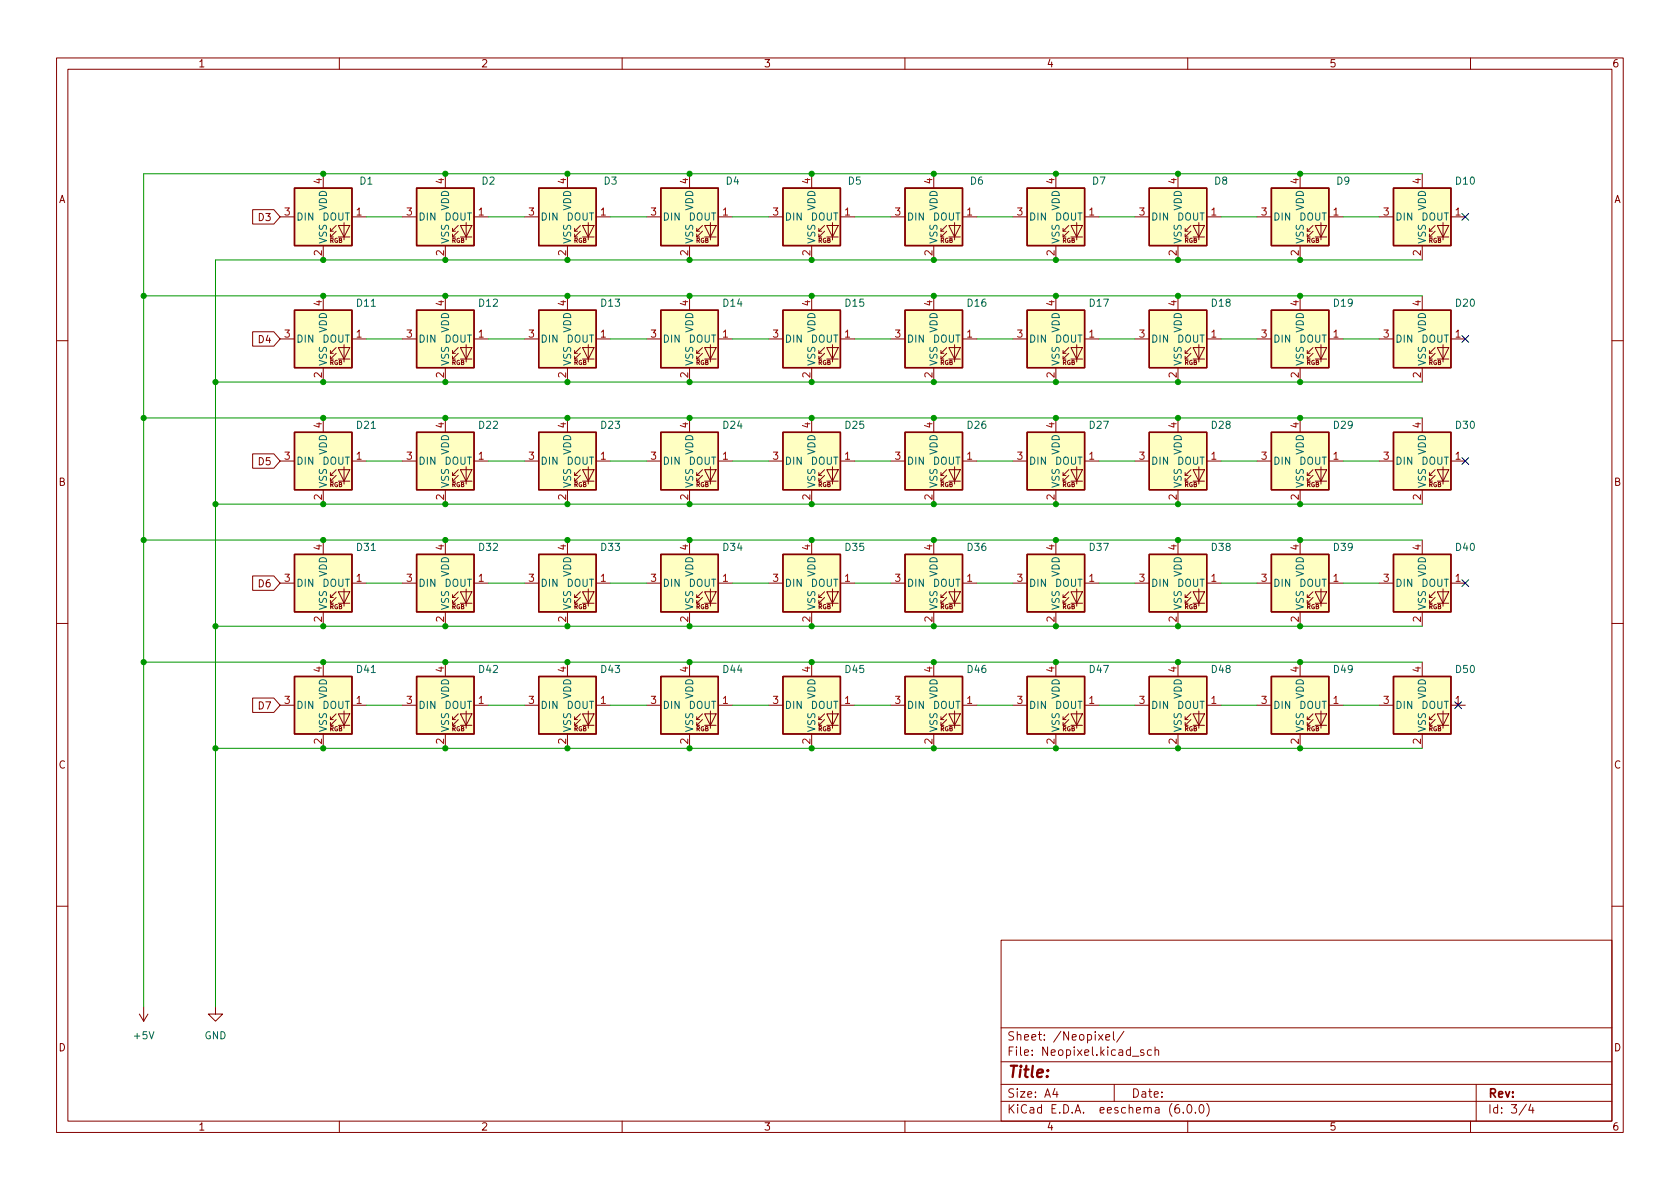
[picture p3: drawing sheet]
<svg xmlns="http://www.w3.org/2000/svg" width="297mm" height="210mm" viewBox="0 0 297 210" stroke-linecap="round" stroke-linejoin="round" font-family="sans-serif">
<g fill="none" stroke="#840000" stroke-width=".18">
<path d="M10 10.2h277v190.1h-277zM12 12.2h273v186.1h-273zM60 10.2v2M110 10.2v2M160 10.2v2M210 10.2v2M260 10.2v2M44.7 37.1h3.7l1.1 1.2-1.1 1.3h-3.7zM49.5 38.3h2.6M57.1 30.7v2.6M59.4 39.9l-1 1v-.5M59.8 39.9h2l-1 2z"/>
<path d="M60.8 39.4v3M62.2 38.3h2.6M71.1 38.3h2.6M78.7 30.7v2.6M81 39.9l-1 1v-.5M81.4 39.9h2l-1 2zM82.4 39.4v3M83.8 38.3h2.6M92.7 38.3h2.5M100.3 30.7v2.6M102.6 39.9l-1 1v-.5M103 39.9h2l-1 2z"/>
<path d="M104 39.4v3M105.4 38.3h2.5M114.3 38.3h2.5M121.9 30.7v2.6M124.2 39.9l-1 1v-.5M124.6 39.9h2l-1 2zM125.6 39.4v3M127 38.3h2.5M135.9 38.3h2.5M143.5 30.7v2.6M145.8 39.9l-1 1v-.5M146.2 39.9h2l-1 2z"/>
<path d="M147.2 39.4v3M148.6 38.3h2.5M157.5 38.3h2.5M165.1 30.7v2.6M167.4 39.9l-1 1v-.5M167.8 39.9h2l-1 2zM168.8 39.4v3M170.2 38.3h2.5M179.1 38.3h2.5M186.7 30.7v2.6M189 39.9l-1 1v-.5M189.4 39.9h2l-1 2z"/>
<path d="M190.4 39.4v3M191.8 38.3h2.5M200.7 38.3h2.5M208.3 30.7v2.6M210.6 39.9l-1.1 1v-.5M210.9 39.9h2.1l-1 2zM212 39.4v3M213.4 38.3h2.5M222.2 38.3h2.6M229.9 30.7v2.6M232.2 39.9l-1.1 1v-.5M232.5 39.9h2.1l-1 2z"/>
<path d="M233.6 39.4v3M234.9 38.3h2.6M243.8 38.3h2.6M251.5 30.7v2.6M253.7 39.9l-1 1v-.5M254.1 39.9h2.1l-1.1 2zM255.1 39.4v3M256.5 38.3h2.6M44.7 58.7h3.7l1.1 1.2-1.1 1.3h-3.7zM49.5 59.9h2.6M57.1 43.4v2.6M57.1 52.3v2.6"/>
<path d="M58.4 40.9h.5M59.4 40.9l-1 1v-.5M59.8 41.9h2M62.2 59.9h2.6M71.1 59.9h2.6M78.7 43.4v2.6M78.7 52.3v2.6M80 40.9h.5M81 40.9l-1 1v-.5M81.4 41.9h2M83.8 59.9h2.6M92.7 59.9h2.5"/>
<path d="M100.3 43.4v2.6M100.3 52.3v2.6M101.6 40.9h.5M102.6 40.9l-1 1v-.5M103 41.9h2M105.4 59.9h2.5M114.3 59.9h2.5M121.9 43.4v2.6M121.9 52.3v2.6M123.2 40.9h.5M124.2 40.9l-1 1v-.5M124.6 41.9h2"/>
<path d="M127 59.9h2.5M135.9 59.9h2.5M143.5 43.4v2.6M143.5 52.3v2.6M144.8 40.9h.5M145.8 40.9l-1 1v-.5M146.2 41.9h2M148.6 59.9h2.5M157.5 59.9h2.5M165.1 43.4v2.6M165.1 52.3v2.6M166.4 40.9h.5"/>
<path d="M167.4 40.9l-1 1v-.5M167.8 41.9h2M170.2 59.9h2.5M179.1 59.9h2.5M186.7 43.4v2.6M186.7 52.3v2.6M188 40.9h.5M189 40.9l-1 1v-.5M189.4 41.9h2M191.8 59.9h2.5M200.7 59.9h2.5M208.3 43.4v2.6"/>
<path d="M208.3 52.3v2.6M209.5 40.9h.6M210.6 40.9l-1.1 1v-.5M210.9 41.9h2.1M213.4 59.9h2.5M222.2 59.9h2.6M229.9 43.4v2.6M229.9 52.3v2.6M231.1 40.9h.5M232.2 40.9l-1.1 1v-.5M232.5 41.9h2.1M234.9 59.9h2.6"/>
<path d="M243.8 59.9h2.6M251.5 43.4v2.6M251.5 52.3v2.6M252.7 40.9h.5M253.7 40.9l-1 1v-.5M254.1 41.9h2.1M256.5 59.9h2.6M10 60.2h2M57.1 65v2.6M57.1 73.9v2.5M58.4 62.5h.5M59.4 62.5l-1 1v-.5"/>
<path d="M59.4 61.5l-1 1v-.5M59.8 61.5h2l-1 2zM59.8 63.5h2M60.8 61v3M78.7 65v2.6M78.7 73.9v2.5M80 62.5h.5M81 62.5l-1 1v-.5M81 61.5l-1 1v-.5M81.4 61.5h2l-1 2zM81.4 63.5h2M82.4 61v3"/>
<path d="M100.3 65v2.6M100.3 73.9v2.5M101.6 62.5h.5M102.6 62.5l-1 1v-.5M102.6 61.5l-1 1v-.5M103 61.5h2l-1 2zM103 63.5h2M104 61v3M121.9 65v2.6M121.9 73.9v2.5M123.2 62.5h.5M124.2 62.5l-1 1v-.5"/>
<path d="M124.2 61.5l-1 1v-.5M124.6 61.5h2l-1 2zM124.6 63.5h2M125.6 61v3M143.5 65v2.6M143.5 73.9v2.5M144.8 62.5h.5M145.8 62.5l-1 1v-.5M145.8 61.5l-1 1v-.5M146.2 61.5h2l-1 2zM146.2 63.5h2M147.2 61v3"/>
<path d="M165.1 65v2.6M165.1 73.9v2.5M166.4 62.5h.5M167.4 62.5l-1 1v-.5M167.4 61.5l-1 1v-.5M167.8 61.5h2l-1 2zM167.8 63.5h2M168.8 61v3M186.7 65v2.6M186.7 73.9v2.5M188 62.5h.5M189 62.5l-1 1v-.5"/>
<path d="M189 61.5l-1 1v-.5M189.4 61.5h2l-1 2zM189.4 63.5h2M190.4 61v3M208.3 65v2.6M208.3 73.9v2.5M209.5 62.5h.6M210.6 62.5l-1.1 1v-.5M210.6 61.5l-1.1 1v-.5M210.9 61.5h2.1l-1 2zM210.9 63.5h2.1M212 61v3"/>
<path d="M229.9 65v2.6M229.9 73.9v2.5M231.1 62.5h.5M232.2 62.5l-1.1 1v-.5M232.2 61.5l-1.1 1v-.5M232.5 61.5h2.1l-1 2zM232.5 63.5h2.1M233.6 61v3M251.5 65v2.6M251.5 73.9v2.5M252.7 62.5h.5M253.7 62.5l-1 1v-.5"/>
<path d="M253.7 61.5l-1 1v-.5M254.1 61.5h2.1l-1.1 2zM254.1 63.5h2.1M255.1 61v3M285 60.2h2M44.7 80.3h3.7l1.1 1.2-1.1 1.3h-3.7zM49.5 81.5h2.6M57.1 86.6v2.5M57.1 95.5v2.5M58.4 84.1h.5M59.4 84.1l-1 1v-.5M59.4 83.1l-1 1v-.5"/>
<path d="M59.8 83.1h2l-1 2zM59.8 85.1h2M60.8 82.5v3.1M62.2 81.5h2.6M71.1 81.5h2.6M78.7 86.6v2.5M78.7 95.5v2.5M80 84.1h.5M81 84.1l-1 1v-.5M81 83.1l-1 1v-.5M81.4 83.1h2l-1 2zM81.4 85.1h2"/>
<path d="M82.4 82.5v3.1M83.8 81.5h2.6M92.7 81.5h2.5M100.3 86.6v2.5M100.3 95.5v2.5M101.6 84.1h.5M102.6 84.1l-1 1v-.5M102.6 83.1l-1 1v-.5M103 83.1h2l-1 2zM103 85.1h2M104 82.5v3.1M105.4 81.5h2.5"/>
<path d="M114.3 81.5h2.5M121.9 86.6v2.5M121.9 95.5v2.5M123.2 84.1h.5M124.2 84.1l-1 1v-.5M124.2 83.1l-1 1v-.5M124.6 83.1h2l-1 2zM124.6 85.1h2M125.6 82.5v3.1M127 81.5h2.5M135.9 81.5h2.5M143.5 86.6v2.5"/>
<path d="M143.5 95.5v2.5M144.8 84.1h.5M145.8 84.1l-1 1v-.5M145.8 83.1l-1 1v-.5M146.2 83.1h2l-1 2zM146.2 85.1h2M147.2 82.5v3.1M148.6 81.5h2.5M157.5 81.5h2.5M165.1 86.6v2.5M165.1 95.5v2.5M166.4 84.1h.5"/>
<path d="M167.4 84.1l-1 1v-.5M167.4 83.1l-1 1v-.5M167.8 83.1h2l-1 2zM167.8 85.1h2M168.8 82.5v3.1M170.2 81.5h2.5M179.1 81.5h2.5M186.7 86.6v2.5M186.7 95.5v2.5M188 84.1h.5M189 84.1l-1 1v-.5M189 83.1l-1 1v-.5"/>
<path d="M189.4 83.1h2l-1 2zM189.4 85.1h2M190.4 82.5v3.1M191.8 81.5h2.5M200.7 81.5h2.5M208.3 86.6v2.5M208.3 95.5v2.5M209.5 84.1h.6M210.6 84.1l-1.1 1v-.5M210.6 83.1l-1.1 1v-.5M210.9 83.1h2.1l-1 2zM210.9 85.1h2.1"/>
<path d="M212 82.5v3.1M213.4 81.5h2.5M222.2 81.5h2.6M229.9 86.6v2.5M229.9 95.5v2.5M231.1 84.1h.5M232.2 84.1l-1.1 1v-.5M232.2 83.1l-1.1 1v-.5M232.5 83.1h2.1l-1 2zM232.5 85.1h2.1M233.6 82.5v3.1M234.9 81.5h2.6"/>
<path d="M243.8 81.5h2.6M251.5 86.6v2.5M251.5 95.5v2.5M252.7 84.1h.5M253.7 84.1l-1 1v-.5M253.7 83.1l-1 1v-.5M254.1 83.1h2.1l-1.1 2zM254.1 85.1h2.1M255.1 82.5v3.1M256.5 81.5h2.6M10 110.2h2M44.7 101.8h3.7l1.1 1.3-1.1 1.3h-3.7z"/>
<path d="M49.5 103.1h2.6M57.1 108.2v2.5M57.1 117.1v2.5M58.4 105.7h.5M59.4 105.7l-1 1v-.5M59.4 104.6l-1 1.1v-.5M59.8 104.6h2l-1 2.1zM59.8 106.7h2M60.8 104.1v3.1M62.2 103.1h2.6M71.1 103.1h2.6M78.7 108.2v2.5"/>
<path d="M78.7 117.1v2.5M80 105.7h.5M81 105.7l-1 1v-.5M81 104.6l-1 1.1v-.5M81.4 104.6h2l-1 2.1zM81.4 106.7h2M82.4 104.1v3.1M83.8 103.1h2.6M92.7 103.1h2.5M100.3 108.2v2.5M100.3 117.1v2.5M101.6 105.7h.5"/>
<path d="M102.6 105.7l-1 1v-.5M102.6 104.6l-1 1.1v-.5M103 104.6h2l-1 2.1zM103 106.7h2M104 104.1v3.1M105.4 103.1h2.5M114.3 103.1h2.5M121.9 108.2v2.5M121.9 117.1v2.5M123.2 105.7h.5M124.2 105.7l-1 1v-.5M124.2 104.6l-1 1.1v-.5"/>
<path d="M124.6 104.6h2l-1 2.1zM124.6 106.7h2M125.6 104.1v3.1M127 103.1h2.5M135.9 103.1h2.5M143.5 108.2v2.5M143.5 117.1v2.5M144.8 105.7h.5M145.8 105.7l-1 1v-.5M145.8 104.6l-1 1.1v-.5M146.2 104.6h2l-1 2.1zM146.2 106.7h2"/>
<path d="M147.2 104.1v3.1M148.6 103.1h2.5M157.5 103.1h2.5M165.1 108.2v2.5M165.1 117.1v2.5M166.4 105.7h.5M167.4 105.7l-1 1v-.5M167.4 104.6l-1 1.1v-.5M167.8 104.6h2l-1 2.1zM167.8 106.7h2M168.8 104.1v3.1M170.2 103.1h2.5"/>
<path d="M179.1 103.1h2.5M186.7 108.2v2.5M186.7 117.1v2.5M188 105.7h.5M189 105.7l-1 1v-.5M189 104.6l-1 1.1v-.5M189.4 104.6h2l-1 2.1zM189.4 106.7h2M190.4 104.1v3.1M191.8 103.1h2.5M200.7 103.1h2.5M208.3 108.2v2.5"/>
<path d="M208.3 117.1v2.5M209.5 105.7h.6M210.6 105.7l-1.1 1v-.5M210.6 104.6l-1.1 1.1v-.5M210.9 104.6h2.1l-1 2.1zM210.9 106.7h2.1M212 104.1v3.1M213.4 103.1h2.5M222.2 103.1h2.6M229.9 108.2v2.5M229.9 117.1v2.5M231.1 105.7h.5"/>
<path d="M232.2 105.7l-1.1 1v-.5M232.2 104.6l-1.1 1.1v-.5M232.5 104.6h2.1l-1 2.1zM232.5 106.7h2.1M233.6 104.1v3.1M234.9 103.1h2.6M243.8 103.1h2.6M251.5 108.2v2.5M251.5 117.1v2.5M252.7 105.7h.5M253.7 105.7l-1 1v-.5M253.7 104.6l-1 1.1v-.5"/>
<path d="M254.1 104.6h2.1l-1.1 2.1zM254.1 106.7h2.1M255.1 104.1v3.1M256.5 103.1h2.6M285 110.2h2M44.7 123.4h3.7l1.1 1.3-1.1 1.3h-3.7zM49.5 124.7h2.6M57.1 129.8v2.5M58.4 127.2h.5M59.4 127.2l-1 1.1v-.5M59.4 126.2l-1 1v-.5M59.8 126.2h2l-1 2.1z"/>
<path d="M59.8 128.3h2M60.8 125.7v3.1M62.2 124.7h2.6M71.1 124.7h2.6M78.7 129.8v2.5M80 127.2h.5M81 127.2l-1 1.1v-.5M81 126.2l-1 1v-.5M81.4 126.2h2l-1 2.1zM81.4 128.3h2M82.4 125.7v3.1M83.8 124.7h2.6"/>
<path d="M92.7 124.7h2.5M100.3 129.8v2.5M101.6 127.2h.5M102.6 127.2l-1 1.1v-.5M102.6 126.2l-1 1v-.5M103 126.2h2l-1 2.1zM103 128.3h2M104 125.7v3.1M105.4 124.7h2.5M114.3 124.7h2.5M121.9 129.8v2.5M123.2 127.2h.5"/>
<path d="M124.2 127.2l-1 1.1v-.5M124.2 126.2l-1 1v-.5M124.6 126.2h2l-1 2.1zM124.6 128.3h2M125.6 125.7v3.1M127 124.7h2.5M135.9 124.7h2.5M143.5 129.8v2.5M144.8 127.2h.5M145.8 127.2l-1 1.1v-.5M145.8 126.2l-1 1v-.5M146.2 126.2h2l-1 2.1z"/>
<path d="M146.2 128.3h2M147.2 125.7v3.1M148.6 124.7h2.5M157.5 124.7h2.5M165.1 129.8v2.5M166.4 127.2h.5M167.4 127.2l-1 1.1v-.5M167.4 126.2l-1 1v-.5M167.8 126.2h2l-1 2.1zM167.8 128.3h2M168.8 125.7v3.1M170.2 124.7h2.5"/>
<path d="M179.1 124.7h2.5M186.7 129.8v2.5M188 127.2h.5M189 127.2l-1 1.1v-.5M189 126.2l-1 1v-.5M189.4 126.2h2l-1 2.1zM189.4 128.3h2M190.4 125.7v3.1M191.8 124.7h2.5M200.7 124.7h2.5M208.3 129.8v2.5M209.5 127.2h.6"/>
<path d="M210.6 127.2l-1.1 1.1v-.5M210.6 126.2l-1.1 1v-.5M210.9 126.2h2.1l-1 2.1zM210.9 128.3h2.1M212 125.7v3.1M213.4 124.7h2.5M222.2 124.7h2.6M229.9 129.8v2.5M231.1 127.2h.5M232.2 127.2l-1.1 1.1v-.5M232.2 126.2l-1.1 1v-.5M232.5 126.2h2.1l-1 2.1z"/>
<path d="M232.5 128.3h2.1M233.6 125.7v3.1M234.9 124.7h2.6M243.8 124.7h2.6M251.5 129.8v2.5M252.7 127.2h.5M253.7 127.2l-1 1.1v-.5M253.7 126.2l-1 1v-.5M254.1 126.2h2.1l-1.1 2.1zM254.1 128.3h2.1M255.1 125.7v3.1M256.5 124.7h2.6"/>
<path d="M10 160.2h2M24.6 179.3l.8 1.3M25.4 178v2.6M26.2 179.3l-.8 1.3M38.1 178v1.3h1.3l-1.3 1.3-1.3-1.3h1.3M177 166.3h108v32h-108zM285 160.2h2M60 198.3v2M110 198.3v2M160 198.3v2M177 194.8h108M177 191.8h108"/>
<path d="M177 187.8h108M177 181.8h108M186.5 192.5l-.4 1h1M186.9 193v1M194.2 182.9l.8 1M195 182.9l-.8 1M195.5 183.4l.7-.1-.1-.3-.4-.1-.2 .2 .1 .8h.5M196.9 182.4v1.3l.2 .2M197 191.8v3M198.7 182.4l-1.3 1.9M200.2 186.8h1.2M202.2 185.7l-.3-.1-.3 .2 .1 .3 .5 .1v.4h-.6"/>
<path d="M203.6 185.7l-.5-.1-.2 .3v.4l.1 .3h.6M204.2 185.8l.2-.2 .4 .1 .1 .9M204.2 185.1v1.5M208.4 195.3a.59 .59 0 0 0-.7 .7v.5l.2 .3h.4l.2-.1 .1-.5-.2-.2-.4-.1-.3 .3M209.2 196.7v.1M210 198.3v2M210.1 195.4l.1-.1a.81 .81 0 0 1 .6 .7 .81 .81 0 0 1-.3 .8h-.1a.81 .81 0 0 1-.6-.6 .81 .81 0 0 1 .3-.8zM211.4 196.7v.1M212.1 195.5l.3-.2a.81 .81 0 0 1 .5 .7 .81 .81 0 0 1-.3 .8h-.1a.81 .81 0 0 1-.4-1.3zM213.4 195.1a1.72 1.72 0 0 1 0 2.3M260 198.3v2M261 191.8v6.5"/>
<path d="M269.9 195.3l-1.3 1.9M270.6 195.3l-.3 1h.9M271 195.8v1"/>
</g>
<g fill="#ffffc2" stroke="#ffffc2" stroke-width=".18">
<path d="M116.8 54.9h10.2v10.1h-10.2z"/>
<path d="M95.2 54.9h10.2v10.1h-10.2z"/>
<path d="M138.4 33.3h10.2v10.1h-10.2z"/>
<path d="M116.8 119.6h10.2v10.2h-10.2z"/>
<path d="M73.7 33.3h10.1v10.1h-10.1z"/>
<path d="M138.4 54.9h10.2v10.1h-10.2z"/>
<path d="M116.8 98h10.2v10.2h-10.2z"/>
<path d="M73.7 119.6h10.1v10.2h-10.1z"/>
<path d="M95.2 119.6h10.2v10.2h-10.2z"/>
<path d="M116.8 33.3h10.2v10.1h-10.2z"/>
<path d="M95.2 33.3h10.2v10.1h-10.2z"/>
<path d="M52.1 119.6h10.1v10.2h-10.1z"/>
<path d="M52.1 98h10.1v10.2h-10.1z"/>
<path d="M138.4 98h10.2v10.2h-10.2z"/>
<path d="M52.1 54.9h10.1v10.1h-10.1z"/>
<path d="M73.7 54.9h10.1v10.1h-10.1z"/>
<path d="M95.2 98h10.2v10.2h-10.2z"/>
<path d="M95.2 76.4h10.2v10.2h-10.2z"/>
<path d="M138.4 119.6h10.2v10.2h-10.2z"/>
<path d="M246.4 54.9h10.1v10.1h-10.1z"/>
<path d="M224.8 76.4h10.1v10.2h-10.1z"/>
<path d="M224.8 54.9h10.1v10.1h-10.1z"/>
<path d="M138.4 76.4h10.2v10.2h-10.2z"/>
<path d="M116.8 76.4h10.2v10.2h-10.2z"/>
<path d="M224.8 33.3h10.1v10.1h-10.1z"/>
<path d="M52.1 33.3h10.1v10.1h-10.1z"/>
<path d="M246.4 33.3h10.1v10.1h-10.1z"/>
<path d="M73.7 76.4h10.1v10.2h-10.1z"/>
<path d="M73.7 98h10.1v10.2h-10.1z"/>
<path d="M52.1 76.4h10.1v10.2h-10.1z"/>
<path d="M203.2 33.3h10.2v10.1h-10.2z"/>
<path d="M203.2 76.4h10.2v10.2h-10.2z"/>
<path d="M203.2 54.9h10.2v10.1h-10.2z"/>
<path d="M203.2 119.6h10.2v10.2h-10.2z"/>
<path d="M160 98h10.2v10.2h-10.2z"/>
<path d="M181.6 98h10.2v10.2h-10.2z"/>
<path d="M160 119.6h10.2v10.2h-10.2z"/>
<path d="M181.6 119.6h10.2v10.2h-10.2z"/>
<path d="M160 76.4h10.2v10.2h-10.2z"/>
<path d="M203.2 98h10.2v10.2h-10.2z"/>
<path d="M224.8 98h10.1v10.2h-10.1z"/>
<path d="M246.4 119.6h10.1v10.2h-10.1z"/>
<path d="M246.4 98h10.1v10.2h-10.1z"/>
<path d="M224.8 119.6h10.1v10.2h-10.1z"/>
<path d="M160 33.3h10.2v10.1h-10.2z"/>
<path d="M160 54.9h10.2v10.1h-10.2z"/>
<path d="M181.6 54.9h10.2v10.1h-10.2z"/>
<path d="M181.6 76.4h10.2v10.2h-10.2z"/>
<path d="M181.6 33.3h10.2v10.1h-10.2z"/>
<path d="M246.4 76.4h10.1v10.2h-10.1z"/>
</g>
<g fill="none" stroke="#840000" stroke-width=".25">
<path d="M52.1 33.3h10.1v10.1h-10.1zM73.7 33.3h10.1v10.1h-10.1zM95.2 33.3h10.2v10.1h-10.2zM116.8 33.3h10.2v10.1h-10.2zM138.4 33.3h10.2v10.1h-10.2zM160 33.3h10.2v10.1h-10.2zM181.6 33.3h10.2v10.1h-10.2zM203.2 33.3h10.2v10.1h-10.2zM224.8 33.3h10.1v10.1h-10.1zM246.4 33.3h10.1v10.1h-10.1zM52.1 54.9h10.1v10.1h-10.1zM73.7 54.9h10.1v10.1h-10.1z"/>
<path d="M95.2 54.9h10.2v10.1h-10.2zM116.8 54.9h10.2v10.1h-10.2zM138.4 54.9h10.2v10.1h-10.2zM160 54.9h10.2v10.1h-10.2zM181.6 54.9h10.2v10.1h-10.2zM203.2 54.9h10.2v10.1h-10.2zM224.8 54.9h10.1v10.1h-10.1zM246.4 54.9h10.1v10.1h-10.1zM52.1 76.4h10.1v10.2h-10.1zM73.7 76.4h10.1v10.2h-10.1zM95.2 76.4h10.2v10.2h-10.2zM116.8 76.4h10.2v10.2h-10.2z"/>
<path d="M138.4 76.4h10.2v10.2h-10.2zM160 76.4h10.2v10.2h-10.2zM181.6 76.4h10.2v10.2h-10.2zM203.2 76.4h10.2v10.2h-10.2zM224.8 76.4h10.1v10.2h-10.1zM246.4 76.4h10.1v10.2h-10.1zM52.1 98h10.1v10.2h-10.1zM73.7 98h10.1v10.2h-10.1zM95.2 98h10.2v10.2h-10.2zM116.8 98h10.2v10.2h-10.2zM138.4 98h10.2v10.2h-10.2zM160 98h10.2v10.2h-10.2z"/>
<path d="M181.6 98h10.2v10.2h-10.2zM203.2 98h10.2v10.2h-10.2zM224.8 98h10.1v10.2h-10.1zM246.4 98h10.1v10.2h-10.1zM52.1 119.6h10.1v10.2h-10.1zM73.7 119.6h10.1v10.2h-10.1zM95.2 119.6h10.2v10.2h-10.2zM116.8 119.6h10.2v10.2h-10.2zM138.4 119.6h10.2v10.2h-10.2zM160 119.6h10.2v10.2h-10.2zM181.6 119.6h10.2v10.2h-10.2zM203.2 119.6h10.2v10.2h-10.2z"/>
<path d="M224.8 119.6h10.1v10.2h-10.1zM246.4 119.6h10.1v10.2h-10.1z"/>
</g>
<g fill="none" stroke="#009600" stroke-width=".18">
<path d="M64.8 38.3h6.3M86.4 38.3h6.3M107.9 38.3h6.4M129.5 38.3h6.4M151.1 38.3h6.4M172.7 38.3h6.4M194.3 38.3h6.4M215.9 38.3h6.3M237.5 38.3h6.3M251.5 30.7h-226.1v147.3M25.4 52.3h226.1M64.8 59.9h6.3"/>
<path d="M86.4 59.9h6.3M107.9 59.9h6.4M129.5 59.9h6.4M151.1 59.9h6.4M172.7 59.9h6.4M194.3 59.9h6.4M215.9 59.9h6.3M237.5 59.9h6.3M251.5 46h-213.4v132M25.4 73.9h226.1M38.1 67.6h213.4M25.4 95.5h226.1"/>
<path d="M38.1 89.1h213.4M64.8 81.5h6.3M86.4 81.5h6.3M107.9 81.5h6.4M129.5 81.5h6.4M151.1 81.5h6.4M172.7 81.5h6.4M194.3 81.5h6.4M215.9 81.5h6.3M237.5 81.5h6.3M25.4 117.1h226.1M38.1 110.7h213.4"/>
<path d="M64.8 103.1h6.3M86.4 103.1h6.3M107.9 103.1h6.4M129.5 103.1h6.4M151.1 103.1h6.4M172.7 103.1h6.4M194.3 103.1h6.4M215.9 103.1h6.3M237.5 103.1h6.3M38.1 132.3h213.4M64.8 124.7h6.3M86.4 124.7h6.3"/>
<path d="M107.9 124.7h6.4M129.5 124.7h6.4M151.1 124.7h6.4M172.7 124.7h6.4M194.3 124.7h6.4M215.9 124.7h6.3M237.5 124.7h6.3"/>
</g>
<path d="M258.5 37.7l1.2 1.3M259.7 37.7l-1.2 1.3M258.5 59.3l1.2 1.2M259.7 59.3l-1.2 1.2M258.5 80.9l1.2 1.2M259.7 80.9l-1.2 1.2M258.5 102.5l1.2 1.2M259.7 102.5l-1.2 1.2M257.2 124.1l1.2 1.2M258.4 124.1l-1.2 1.2" fill="none" stroke="#000084" stroke-width=".18"/>
<g fill="#009600" stroke="#009600" stroke-width=".18">
<circle cx="100.3" cy="46" r=".46"/>
<circle cx="100.3" cy="30.7" r=".46"/>
<circle cx="100.3" cy="52.3" r=".46"/>
<circle cx="25.4" cy="52.3" r=".46"/>
<circle cx="78.7" cy="73.9" r=".46"/>
<circle cx="100.3" cy="73.9" r=".46"/>
<circle cx="100.3" cy="67.6" r=".46"/>
<circle cx="78.7" cy="67.6" r=".46"/>
<circle cx="78.7" cy="52.3" r=".46"/>
<circle cx="25.4" cy="73.9" r=".46"/>
<circle cx="38.1" cy="67.6" r=".46"/>
<circle cx="57.1" cy="30.7" r=".46"/>
<circle cx="57.1" cy="46" r=".46"/>
<circle cx="57.1" cy="52.3" r=".46"/>
<circle cx="78.7" cy="46" r=".46"/>
<circle cx="78.7" cy="30.7" r=".46"/>
<circle cx="143.5" cy="30.7" r=".46"/>
<circle cx="121.9" cy="30.7" r=".46"/>
<circle cx="121.9" cy="46" r=".46"/>
<circle cx="121.9" cy="73.9" r=".46"/>
<circle cx="121.9" cy="67.6" r=".46"/>
<circle cx="121.9" cy="52.3" r=".46"/>
<circle cx="100.3" cy="132.3" r=".46"/>
<circle cx="121.9" cy="110.7" r=".46"/>
<circle cx="143.5" cy="132.3" r=".46"/>
<circle cx="143.5" cy="110.7" r=".46"/>
<circle cx="78.7" cy="132.3" r=".46"/>
<circle cx="57.1" cy="132.3" r=".46"/>
<circle cx="57.1" cy="117.1" r=".46"/>
<circle cx="57.1" cy="95.5" r=".46"/>
<circle cx="38.1" cy="89.1" r=".46"/>
<circle cx="25.4" cy="95.5" r=".46"/>
<circle cx="57.1" cy="89.1" r=".46"/>
<circle cx="38.1" cy="110.7" r=".46"/>
<circle cx="121.9" cy="89.1" r=".46"/>
<circle cx="100.3" cy="89.1" r=".46"/>
<circle cx="100.3" cy="95.5" r=".46"/>
<circle cx="25.4" cy="117.1" r=".46"/>
<circle cx="78.7" cy="117.1" r=".46"/>
<circle cx="100.3" cy="117.1" r=".46"/>
<circle cx="100.3" cy="110.7" r=".46"/>
<circle cx="38.1" cy="132.3" r=".46"/>
<circle cx="165.1" cy="89.1" r=".46"/>
<circle cx="165.1" cy="95.5" r=".46"/>
<circle cx="121.9" cy="95.5" r=".46"/>
<circle cx="165.1" cy="110.7" r=".46"/>
<circle cx="165.1" cy="117.1" r=".46"/>
<circle cx="143.5" cy="117.1" r=".46"/>
<circle cx="121.9" cy="117.1" r=".46"/>
<circle cx="121.9" cy="132.3" r=".46"/>
<circle cx="78.7" cy="110.7" r=".46"/>
<circle cx="57.1" cy="110.7" r=".46"/>
<circle cx="78.7" cy="95.5" r=".46"/>
<circle cx="57.1" cy="73.9" r=".46"/>
<circle cx="57.1" cy="67.6" r=".46"/>
<circle cx="78.7" cy="89.1" r=".46"/>
<circle cx="186.7" cy="52.3" r=".46"/>
<circle cx="186.7" cy="46" r=".46"/>
<circle cx="186.7" cy="30.7" r=".46"/>
<circle cx="229.9" cy="95.5" r=".46"/>
<circle cx="229.9" cy="73.9" r=".46"/>
<circle cx="229.9" cy="46" r=".46"/>
<circle cx="208.3" cy="52.3" r=".46"/>
<circle cx="208.3" cy="89.1" r=".46"/>
<circle cx="208.3" cy="95.5" r=".46"/>
<circle cx="186.7" cy="73.9" r=".46"/>
<circle cx="208.3" cy="67.6" r=".46"/>
<circle cx="208.3" cy="73.9" r=".46"/>
<circle cx="186.7" cy="67.6" r=".46"/>
<circle cx="229.9" cy="132.3" r=".46"/>
<circle cx="208.3" cy="132.3" r=".46"/>
<circle cx="186.7" cy="110.7" r=".46"/>
<circle cx="186.7" cy="89.1" r=".46"/>
<circle cx="186.7" cy="95.5" r=".46"/>
<circle cx="186.7" cy="132.3" r=".46"/>
<circle cx="165.1" cy="132.3" r=".46"/>
<circle cx="186.7" cy="117.1" r=".46"/>
<circle cx="229.9" cy="110.7" r=".46"/>
<circle cx="229.9" cy="117.1" r=".46"/>
<circle cx="208.3" cy="110.7" r=".46"/>
<circle cx="208.3" cy="117.1" r=".46"/>
<circle cx="143.5" cy="73.9" r=".46"/>
<circle cx="143.5" cy="89.1" r=".46"/>
<circle cx="143.5" cy="67.6" r=".46"/>
<circle cx="143.5" cy="95.5" r=".46"/>
<circle cx="165.1" cy="30.7" r=".46"/>
<circle cx="143.5" cy="46" r=".46"/>
<circle cx="143.5" cy="52.3" r=".46"/>
<circle cx="165.1" cy="52.3" r=".46"/>
<circle cx="165.1" cy="67.6" r=".46"/>
<circle cx="165.1" cy="73.9" r=".46"/>
<circle cx="165.1" cy="46" r=".46"/>
<circle cx="229.9" cy="89.1" r=".46"/>
<circle cx="229.9" cy="67.6" r=".46"/>
<circle cx="229.9" cy="52.3" r=".46"/>
<circle cx="208.3" cy="46" r=".46"/>
<circle cx="208.3" cy="30.7" r=".46"/>
<circle cx="229.9" cy="30.7" r=".46"/>
</g>
<text font-size="2.8" fill="#840000" x="178" y="190.6">Title:</text>
<g font-size="2.1" fill="#840000">
<text x="178" y="184">Sheet: /Neopixel/</text>
<text x="178" y="186.7">File: Neopixel.kicad_sch</text>
<text x="178" y="196.9">KiCad E.D.A. eeschema (6.0.0)</text>
<text x="178" y="194.1">Size: A4</text>
<text x="200" y="194.1">Date:</text>
<text x="263" y="194.1">Rev:</text>
<text x="263" y="196.9">Id: 3/4</text>
</g>
<g font-size="1.8" fill="#840000">
<text x="35" y="11.9">1</text>
<text x="85" y="11.9">2</text>
<text x="135" y="11.9">3</text>
<text x="185" y="11.9">4</text>
<text x="235" y="11.9">5</text>
<text x="285" y="11.9">6</text>
<text x="10.3" y="35.9">A</text>
<text x="285.3" y="35.9">A</text>
<text x="45.8" y="39.1">D3</text>
<text x="45.8" y="60.7">D4</text>
<text x="45.8" y="82.3">D5</text>
<text x="10.3" y="85.9">B</text>
<text x="285.3" y="85.9">B</text>
<text x="45.8" y="103.8">D6</text>
<text x="45.8" y="125.4">D7</text>
<text x="10.3" y="135.9">C</text>
<text x="285.3" y="135.9">C</text>
<text x="10.3" y="185.9">D</text>
<text x="285.3" y="185.9">D</text>
<text x="35" y="199.9">1</text>
<text x="85" y="199.9">2</text>
<text x="135" y="199.9">3</text>
<text x="185" y="199.9">4</text>
<text x="235" y="199.9">5</text>
<text x="285" y="199.9">6</text>
</g>
<g font-size="1.8" fill="#a90000">
<text x="56.9" y="32.5" transform="rotate(-90 56.9 32.5)">4</text>
<text x="78.5" y="32.5" transform="rotate(-90 78.5 32.5)">4</text>
<text x="100.1" y="32.5" transform="rotate(-90 100.1 32.5)">4</text>
<text x="121.7" y="32.5" transform="rotate(-90 121.7 32.5)">4</text>
<text x="143.3" y="32.5" transform="rotate(-90 143.3 32.5)">4</text>
<text x="164.8" y="32.5" transform="rotate(-90 164.8 32.5)">4</text>
<text x="186.4" y="32.5" transform="rotate(-90 186.4 32.5)">4</text>
<text x="208" y="32.5" transform="rotate(-90 208 32.5)">4</text>
<text x="229.6" y="32.5" transform="rotate(-90 229.6 32.5)">4</text>
<text x="251.2" y="32.5" transform="rotate(-90 251.2 32.5)">4</text>
<text x="50.3" y="38.1">3</text>
<text x="63" y="38.1">1</text>
<text x="71.9" y="38.1">3</text>
<text x="84.6" y="38.1">1</text>
<text x="93.5" y="38.1">3</text>
<text x="106.2" y="38.1">1</text>
<text x="115.1" y="38.1">3</text>
<text x="127.8" y="38.1">1</text>
<text x="136.7" y="38.1">3</text>
<text x="149.4" y="38.1">1</text>
<text x="158.3" y="38.1">3</text>
<text x="171" y="38.1">1</text>
<text x="179.8" y="38.1">3</text>
<text x="192.5" y="38.1">1</text>
<text x="201.4" y="38.1">3</text>
<text x="214.1" y="38.1">1</text>
<text x="223" y="38.1">3</text>
<text x="235.7" y="38.1">1</text>
<text x="244.6" y="38.1">3</text>
<text x="257.3" y="38.1">1</text>
<text x="56.9" y="45.2" transform="rotate(-90 56.9 45.2)">2</text>
<text x="78.5" y="45.2" transform="rotate(-90 78.5 45.2)">2</text>
<text x="100.1" y="45.2" transform="rotate(-90 100.1 45.2)">2</text>
<text x="121.7" y="45.2" transform="rotate(-90 121.7 45.2)">2</text>
<text x="143.3" y="45.2" transform="rotate(-90 143.3 45.2)">2</text>
<text x="164.8" y="45.2" transform="rotate(-90 164.8 45.2)">2</text>
<text x="186.4" y="45.2" transform="rotate(-90 186.4 45.2)">2</text>
<text x="208" y="45.2" transform="rotate(-90 208 45.2)">2</text>
<text x="229.6" y="45.2" transform="rotate(-90 229.6 45.2)">2</text>
<text x="251.2" y="45.2" transform="rotate(-90 251.2 45.2)">2</text>
<text x="50.3" y="59.7">3</text>
<text x="56.9" y="54.1" transform="rotate(-90 56.9 54.1)">4</text>
<text x="63" y="59.7">1</text>
<text x="71.9" y="59.7">3</text>
<text x="78.5" y="54.1" transform="rotate(-90 78.5 54.1)">4</text>
<text x="84.6" y="59.7">1</text>
<text x="93.5" y="59.7">3</text>
<text x="100.1" y="54.1" transform="rotate(-90 100.1 54.1)">4</text>
<text x="106.2" y="59.7">1</text>
<text x="115.1" y="59.7">3</text>
<text x="121.7" y="54.1" transform="rotate(-90 121.7 54.1)">4</text>
<text x="127.8" y="59.7">1</text>
<text x="136.7" y="59.7">3</text>
<text x="143.3" y="54.1" transform="rotate(-90 143.3 54.1)">4</text>
<text x="149.4" y="59.7">1</text>
<text x="158.3" y="59.7">3</text>
<text x="164.8" y="54.1" transform="rotate(-90 164.8 54.1)">4</text>
<text x="171" y="59.7">1</text>
<text x="179.8" y="59.7">3</text>
<text x="186.4" y="54.1" transform="rotate(-90 186.4 54.1)">4</text>
<text x="192.5" y="59.7">1</text>
<text x="201.4" y="59.7">3</text>
<text x="208" y="54.1" transform="rotate(-90 208 54.1)">4</text>
<text x="214.1" y="59.7">1</text>
<text x="223" y="59.7">3</text>
<text x="229.6" y="54.1" transform="rotate(-90 229.6 54.1)">4</text>
<text x="235.7" y="59.7">1</text>
<text x="244.6" y="59.7">3</text>
<text x="251.2" y="54.1" transform="rotate(-90 251.2 54.1)">4</text>
<text x="257.3" y="59.7">1</text>
<text x="56.9" y="66.8" transform="rotate(-90 56.9 66.8)">2</text>
<text x="78.5" y="66.8" transform="rotate(-90 78.5 66.8)">2</text>
<text x="100.1" y="66.8" transform="rotate(-90 100.1 66.8)">2</text>
<text x="121.7" y="66.8" transform="rotate(-90 121.7 66.8)">2</text>
<text x="143.3" y="66.8" transform="rotate(-90 143.3 66.8)">2</text>
<text x="164.8" y="66.8" transform="rotate(-90 164.8 66.8)">2</text>
<text x="186.4" y="66.8" transform="rotate(-90 186.4 66.8)">2</text>
<text x="208" y="66.8" transform="rotate(-90 208 66.8)">2</text>
<text x="229.6" y="66.8" transform="rotate(-90 229.6 66.8)">2</text>
<text x="251.2" y="66.8" transform="rotate(-90 251.2 66.8)">2</text>
<text x="56.9" y="75.7" transform="rotate(-90 56.9 75.7)">4</text>
<text x="78.5" y="75.7" transform="rotate(-90 78.5 75.7)">4</text>
<text x="100.1" y="75.7" transform="rotate(-90 100.1 75.7)">4</text>
<text x="121.7" y="75.7" transform="rotate(-90 121.7 75.7)">4</text>
<text x="143.3" y="75.7" transform="rotate(-90 143.3 75.7)">4</text>
<text x="164.8" y="75.7" transform="rotate(-90 164.8 75.7)">4</text>
<text x="186.4" y="75.7" transform="rotate(-90 186.4 75.7)">4</text>
<text x="208" y="75.7" transform="rotate(-90 208 75.7)">4</text>
<text x="229.6" y="75.7" transform="rotate(-90 229.6 75.7)">4</text>
<text x="251.2" y="75.7" transform="rotate(-90 251.2 75.7)">4</text>
<text x="50.3" y="81.3">3</text>
<text x="63" y="81.3">1</text>
<text x="71.9" y="81.3">3</text>
<text x="84.6" y="81.3">1</text>
<text x="93.5" y="81.3">3</text>
<text x="106.2" y="81.3">1</text>
<text x="115.1" y="81.3">3</text>
<text x="127.8" y="81.3">1</text>
<text x="136.7" y="81.3">3</text>
<text x="149.4" y="81.3">1</text>
<text x="158.3" y="81.3">3</text>
<text x="171" y="81.3">1</text>
<text x="179.8" y="81.3">3</text>
<text x="192.5" y="81.3">1</text>
<text x="201.4" y="81.3">3</text>
<text x="214.1" y="81.3">1</text>
<text x="223" y="81.3">3</text>
<text x="235.7" y="81.3">1</text>
<text x="244.6" y="81.3">3</text>
<text x="257.3" y="81.3">1</text>
<text x="56.9" y="88.4" transform="rotate(-90 56.9 88.4)">2</text>
<text x="78.5" y="88.4" transform="rotate(-90 78.5 88.4)">2</text>
<text x="100.1" y="88.4" transform="rotate(-90 100.1 88.4)">2</text>
<text x="121.7" y="88.4" transform="rotate(-90 121.7 88.4)">2</text>
<text x="143.3" y="88.4" transform="rotate(-90 143.3 88.4)">2</text>
<text x="164.8" y="88.4" transform="rotate(-90 164.8 88.4)">2</text>
<text x="186.4" y="88.4" transform="rotate(-90 186.4 88.4)">2</text>
<text x="208" y="88.4" transform="rotate(-90 208 88.4)">2</text>
<text x="229.6" y="88.4" transform="rotate(-90 229.6 88.4)">2</text>
<text x="251.2" y="88.4" transform="rotate(-90 251.2 88.4)">2</text>
<text x="56.9" y="97.3" transform="rotate(-90 56.9 97.3)">4</text>
<text x="78.5" y="97.3" transform="rotate(-90 78.5 97.3)">4</text>
<text x="100.1" y="97.3" transform="rotate(-90 100.1 97.3)">4</text>
<text x="121.7" y="97.3" transform="rotate(-90 121.7 97.3)">4</text>
<text x="143.3" y="97.3" transform="rotate(-90 143.3 97.3)">4</text>
<text x="164.8" y="97.3" transform="rotate(-90 164.8 97.3)">4</text>
<text x="186.4" y="97.3" transform="rotate(-90 186.4 97.3)">4</text>
<text x="208" y="97.3" transform="rotate(-90 208 97.3)">4</text>
<text x="229.6" y="97.3" transform="rotate(-90 229.6 97.3)">4</text>
<text x="251.2" y="97.3" transform="rotate(-90 251.2 97.3)">4</text>
<text x="50.3" y="102.9">3</text>
<text x="63" y="102.9">1</text>
<text x="71.9" y="102.9">3</text>
<text x="84.6" y="102.9">1</text>
<text x="93.5" y="102.9">3</text>
<text x="106.2" y="102.9">1</text>
<text x="115.1" y="102.9">3</text>
<text x="127.8" y="102.9">1</text>
<text x="136.7" y="102.9">3</text>
<text x="149.4" y="102.9">1</text>
<text x="158.3" y="102.9">3</text>
<text x="171" y="102.9">1</text>
<text x="179.8" y="102.9">3</text>
<text x="192.5" y="102.9">1</text>
<text x="201.4" y="102.9">3</text>
<text x="214.1" y="102.9">1</text>
<text x="223" y="102.9">3</text>
<text x="235.7" y="102.9">1</text>
<text x="244.6" y="102.9">3</text>
<text x="257.3" y="102.9">1</text>
<text x="56.9" y="110" transform="rotate(-90 56.9 110)">2</text>
<text x="78.5" y="110" transform="rotate(-90 78.5 110)">2</text>
<text x="100.1" y="110" transform="rotate(-90 100.1 110)">2</text>
<text x="121.7" y="110" transform="rotate(-90 121.7 110)">2</text>
<text x="143.3" y="110" transform="rotate(-90 143.3 110)">2</text>
<text x="164.8" y="110" transform="rotate(-90 164.8 110)">2</text>
<text x="186.4" y="110" transform="rotate(-90 186.4 110)">2</text>
<text x="208" y="110" transform="rotate(-90 208 110)">2</text>
<text x="229.6" y="110" transform="rotate(-90 229.6 110)">2</text>
<text x="251.2" y="110" transform="rotate(-90 251.2 110)">2</text>
<text x="56.9" y="118.9" transform="rotate(-90 56.9 118.9)">4</text>
<text x="78.5" y="118.9" transform="rotate(-90 78.5 118.9)">4</text>
<text x="100.1" y="118.9" transform="rotate(-90 100.1 118.9)">4</text>
<text x="121.7" y="118.9" transform="rotate(-90 121.7 118.9)">4</text>
<text x="143.3" y="118.9" transform="rotate(-90 143.3 118.9)">4</text>
<text x="164.8" y="118.9" transform="rotate(-90 164.8 118.9)">4</text>
<text x="186.4" y="118.9" transform="rotate(-90 186.4 118.9)">4</text>
<text x="208" y="118.9" transform="rotate(-90 208 118.9)">4</text>
<text x="229.6" y="118.9" transform="rotate(-90 229.6 118.9)">4</text>
<text x="251.2" y="118.9" transform="rotate(-90 251.2 118.9)">4</text>
<text x="50.3" y="124.5">3</text>
<text x="63" y="124.5">1</text>
<text x="71.9" y="124.5">3</text>
<text x="84.6" y="124.5">1</text>
<text x="93.5" y="124.5">3</text>
<text x="106.2" y="124.5">1</text>
<text x="115.1" y="124.5">3</text>
<text x="127.8" y="124.5">1</text>
<text x="136.7" y="124.5">3</text>
<text x="149.4" y="124.5">1</text>
<text x="158.3" y="124.5">3</text>
<text x="171" y="124.5">1</text>
<text x="179.8" y="124.5">3</text>
<text x="192.5" y="124.5">1</text>
<text x="201.4" y="124.5">3</text>
<text x="214.1" y="124.5">1</text>
<text x="223" y="124.5">3</text>
<text x="235.7" y="124.5">1</text>
<text x="244.6" y="124.5">3</text>
<text x="257.3" y="124.5">1</text>
<text x="56.9" y="131.6" transform="rotate(-90 56.9 131.6)">2</text>
<text x="78.5" y="131.6" transform="rotate(-90 78.5 131.6)">2</text>
<text x="100.1" y="131.6" transform="rotate(-90 100.1 131.6)">2</text>
<text x="121.7" y="131.6" transform="rotate(-90 121.7 131.6)">2</text>
<text x="143.3" y="131.6" transform="rotate(-90 143.3 131.6)">2</text>
<text x="164.8" y="131.6" transform="rotate(-90 164.8 131.6)">2</text>
<text x="186.4" y="131.6" transform="rotate(-90 186.4 131.6)">2</text>
<text x="208" y="131.6" transform="rotate(-90 208 131.6)">2</text>
<text x="229.6" y="131.6" transform="rotate(-90 229.6 131.6)">2</text>
<text x="251.2" y="131.6" transform="rotate(-90 251.2 131.6)">2</text>
</g>
<g font-size="1.8" fill="#006464">
<text x="63.6" y="32.6">D1</text>
<text x="85.2" y="32.6">D2</text>
<text x="106.8" y="32.6">D3</text>
<text x="128.4" y="32.6">D4</text>
<text x="150" y="32.6">D5</text>
<text x="171.6" y="32.6">D6</text>
<text x="193.2" y="32.6">D7</text>
<text x="214.8" y="32.6">D8</text>
<text x="236.4" y="32.6">D9</text>
<text x="257.5" y="32.6">D10</text>
<text x="52.3" y="39">DIN</text>
<text x="57" y="39">DOUT</text>
<text x="57.8" y="37.3" transform="rotate(-90 57.8 37.3)">VDD</text>
<text x="73.9" y="39">DIN</text>
<text x="78.6" y="39">DOUT</text>
<text x="79.4" y="37.3" transform="rotate(-90 79.4 37.3)">VDD</text>
<text x="95.5" y="39">DIN</text>
<text x="100.1" y="39">DOUT</text>
<text x="101" y="37.3" transform="rotate(-90 101 37.3)">VDD</text>
<text x="117.1" y="39">DIN</text>
<text x="121.7" y="39">DOUT</text>
<text x="122.6" y="37.3" transform="rotate(-90 122.6 37.3)">VDD</text>
<text x="138.7" y="39">DIN</text>
<text x="143.3" y="39">DOUT</text>
<text x="144.1" y="37.3" transform="rotate(-90 144.1 37.3)">VDD</text>
<text x="160.3" y="39">DIN</text>
<text x="164.9" y="39">DOUT</text>
<text x="165.7" y="37.3" transform="rotate(-90 165.7 37.3)">VDD</text>
<text x="181.9" y="39">DIN</text>
<text x="186.5" y="39">DOUT</text>
<text x="187.3" y="37.3" transform="rotate(-90 187.3 37.3)">VDD</text>
<text x="203.5" y="39">DIN</text>
<text x="208.1" y="39">DOUT</text>
<text x="208.9" y="37.3" transform="rotate(-90 208.9 37.3)">VDD</text>
<text x="225" y="39">DIN</text>
<text x="229.7" y="39">DOUT</text>
<text x="230.5" y="37.3" transform="rotate(-90 230.5 37.3)">VDD</text>
<text x="246.6" y="39">DIN</text>
<text x="251.3" y="39">DOUT</text>
<text x="252.1" y="37.3" transform="rotate(-90 252.1 37.3)">VDD</text>
<text x="57.8" y="43.2" transform="rotate(-90 57.8 43.2)">VSS</text>
<text x="79.4" y="43.2" transform="rotate(-90 79.4 43.2)">VSS</text>
<text x="101" y="43.2" transform="rotate(-90 101 43.2)">VSS</text>
<text x="122.6" y="43.2" transform="rotate(-90 122.6 43.2)">VSS</text>
<text x="144.1" y="43.2" transform="rotate(-90 144.1 43.2)">VSS</text>
<text x="165.7" y="43.2" transform="rotate(-90 165.7 43.2)">VSS</text>
<text x="187.3" y="43.2" transform="rotate(-90 187.3 43.2)">VSS</text>
<text x="208.9" y="43.2" transform="rotate(-90 208.9 43.2)">VSS</text>
<text x="230.5" y="43.2" transform="rotate(-90 230.5 43.2)">VSS</text>
<text x="252.1" y="43.2" transform="rotate(-90 252.1 43.2)">VSS</text>
<text x="57.8" y="58.8" transform="rotate(-90 57.8 58.8)">VDD</text>
<text x="63.1" y="54.2">D11</text>
<text x="79.4" y="58.8" transform="rotate(-90 79.4 58.8)">VDD</text>
<text x="84.7" y="54.2">D12</text>
<text x="101" y="58.8" transform="rotate(-90 101 58.8)">VDD</text>
<text x="106.3" y="54.2">D13</text>
<text x="122.6" y="58.8" transform="rotate(-90 122.6 58.8)">VDD</text>
<text x="127.9" y="54.2">D14</text>
<text x="144.1" y="58.8" transform="rotate(-90 144.1 58.8)">VDD</text>
<text x="149.5" y="54.2">D15</text>
<text x="165.7" y="58.8" transform="rotate(-90 165.7 58.8)">VDD</text>
<text x="171.1" y="54.2">D16</text>
<text x="187.3" y="58.8" transform="rotate(-90 187.3 58.8)">VDD</text>
<text x="192.7" y="54.2">D17</text>
<text x="208.9" y="58.8" transform="rotate(-90 208.9 58.8)">VDD</text>
<text x="214.3" y="54.2">D18</text>
<text x="230.5" y="58.8" transform="rotate(-90 230.5 58.8)">VDD</text>
<text x="235.9" y="54.2">D19</text>
<text x="252.1" y="58.8" transform="rotate(-90 252.1 58.8)">VDD</text>
<text x="257.5" y="54.2">D20</text>
<text x="52.3" y="60.6">DIN</text>
<text x="57" y="60.6">DOUT</text>
<text x="57.8" y="64.8" transform="rotate(-90 57.8 64.8)">VSS</text>
<text x="73.9" y="60.6">DIN</text>
<text x="78.6" y="60.6">DOUT</text>
<text x="79.4" y="64.8" transform="rotate(-90 79.4 64.8)">VSS</text>
<text x="95.5" y="60.6">DIN</text>
<text x="100.1" y="60.6">DOUT</text>
<text x="101" y="64.8" transform="rotate(-90 101 64.8)">VSS</text>
<text x="117.1" y="60.6">DIN</text>
<text x="121.7" y="60.6">DOUT</text>
<text x="122.6" y="64.8" transform="rotate(-90 122.6 64.8)">VSS</text>
<text x="138.7" y="60.6">DIN</text>
<text x="143.3" y="60.6">DOUT</text>
<text x="144.1" y="64.8" transform="rotate(-90 144.1 64.8)">VSS</text>
<text x="160.3" y="60.6">DIN</text>
<text x="164.9" y="60.6">DOUT</text>
<text x="165.7" y="64.8" transform="rotate(-90 165.7 64.8)">VSS</text>
<text x="181.9" y="60.6">DIN</text>
<text x="186.5" y="60.6">DOUT</text>
<text x="187.3" y="64.8" transform="rotate(-90 187.3 64.8)">VSS</text>
<text x="203.5" y="60.6">DIN</text>
<text x="208.1" y="60.6">DOUT</text>
<text x="208.9" y="64.8" transform="rotate(-90 208.9 64.8)">VSS</text>
<text x="225" y="60.6">DIN</text>
<text x="229.7" y="60.6">DOUT</text>
<text x="230.5" y="64.8" transform="rotate(-90 230.5 64.8)">VSS</text>
<text x="246.6" y="60.6">DIN</text>
<text x="251.3" y="60.6">DOUT</text>
<text x="252.1" y="64.8" transform="rotate(-90 252.1 64.8)">VSS</text>
<text x="63.1" y="75.8">D21</text>
<text x="84.7" y="75.8">D22</text>
<text x="106.3" y="75.8">D23</text>
<text x="127.9" y="75.8">D24</text>
<text x="149.5" y="75.8">D25</text>
<text x="171.1" y="75.8">D26</text>
<text x="192.7" y="75.8">D27</text>
<text x="214.3" y="75.8">D28</text>
<text x="235.9" y="75.8">D29</text>
<text x="257.5" y="75.8">D30</text>
<text x="52.3" y="82.2">DIN</text>
<text x="57" y="82.2">DOUT</text>
<text x="57.8" y="80.4" transform="rotate(-90 57.8 80.4)">VDD</text>
<text x="73.9" y="82.2">DIN</text>
<text x="78.6" y="82.2">DOUT</text>
<text x="79.4" y="80.4" transform="rotate(-90 79.4 80.4)">VDD</text>
<text x="95.5" y="82.2">DIN</text>
<text x="100.1" y="82.2">DOUT</text>
<text x="101" y="80.4" transform="rotate(-90 101 80.4)">VDD</text>
<text x="117.1" y="82.2">DIN</text>
<text x="121.7" y="82.2">DOUT</text>
<text x="122.6" y="80.4" transform="rotate(-90 122.6 80.4)">VDD</text>
<text x="138.7" y="82.2">DIN</text>
<text x="143.3" y="82.2">DOUT</text>
<text x="144.1" y="80.4" transform="rotate(-90 144.1 80.4)">VDD</text>
<text x="160.3" y="82.2">DIN</text>
<text x="164.9" y="82.2">DOUT</text>
<text x="165.7" y="80.4" transform="rotate(-90 165.7 80.4)">VDD</text>
<text x="181.9" y="82.2">DIN</text>
<text x="186.5" y="82.2">DOUT</text>
<text x="187.3" y="80.4" transform="rotate(-90 187.3 80.4)">VDD</text>
<text x="203.5" y="82.2">DIN</text>
<text x="208.1" y="82.2">DOUT</text>
<text x="208.9" y="80.4" transform="rotate(-90 208.9 80.4)">VDD</text>
<text x="225" y="82.2">DIN</text>
<text x="229.7" y="82.2">DOUT</text>
<text x="230.5" y="80.4" transform="rotate(-90 230.5 80.4)">VDD</text>
<text x="246.6" y="82.2">DIN</text>
<text x="251.3" y="82.2">DOUT</text>
<text x="252.1" y="80.4" transform="rotate(-90 252.1 80.4)">VDD</text>
<text x="57.8" y="86.4" transform="rotate(-90 57.8 86.4)">VSS</text>
<text x="79.4" y="86.4" transform="rotate(-90 79.4 86.4)">VSS</text>
<text x="101" y="86.4" transform="rotate(-90 101 86.4)">VSS</text>
<text x="122.6" y="86.4" transform="rotate(-90 122.6 86.4)">VSS</text>
<text x="144.1" y="86.4" transform="rotate(-90 144.1 86.4)">VSS</text>
<text x="165.7" y="86.4" transform="rotate(-90 165.7 86.4)">VSS</text>
<text x="187.3" y="86.4" transform="rotate(-90 187.3 86.4)">VSS</text>
<text x="208.9" y="86.4" transform="rotate(-90 208.9 86.4)">VSS</text>
<text x="230.5" y="86.4" transform="rotate(-90 230.5 86.4)">VSS</text>
<text x="252.1" y="86.4" transform="rotate(-90 252.1 86.4)">VSS</text>
<text x="63.1" y="97.4">D31</text>
<text x="84.7" y="97.4">D32</text>
<text x="106.3" y="97.4">D33</text>
<text x="127.9" y="97.4">D34</text>
<text x="149.5" y="97.4">D35</text>
<text x="171.1" y="97.4">D36</text>
<text x="192.7" y="97.4">D37</text>
<text x="214.3" y="97.4">D38</text>
<text x="235.9" y="97.4">D39</text>
<text x="257.5" y="97.4">D40</text>
<text x="52.3" y="103.8">DIN</text>
<text x="57" y="103.8">DOUT</text>
<text x="57.8" y="107.9" transform="rotate(-90 57.8 107.9)">VSS</text>
<text x="57.8" y="102" transform="rotate(-90 57.8 102)">VDD</text>
<text x="73.9" y="103.8">DIN</text>
<text x="78.6" y="103.8">DOUT</text>
<text x="79.4" y="107.9" transform="rotate(-90 79.4 107.9)">VSS</text>
<text x="79.4" y="102" transform="rotate(-90 79.4 102)">VDD</text>
<text x="95.5" y="103.8">DIN</text>
<text x="100.1" y="103.8">DOUT</text>
<text x="101" y="107.9" transform="rotate(-90 101 107.9)">VSS</text>
<text x="101" y="102" transform="rotate(-90 101 102)">VDD</text>
<text x="117.1" y="103.8">DIN</text>
<text x="121.7" y="103.8">DOUT</text>
<text x="122.6" y="107.9" transform="rotate(-90 122.6 107.9)">VSS</text>
<text x="122.6" y="102" transform="rotate(-90 122.6 102)">VDD</text>
<text x="138.7" y="103.8">DIN</text>
<text x="143.3" y="103.8">DOUT</text>
<text x="144.1" y="107.9" transform="rotate(-90 144.1 107.9)">VSS</text>
<text x="144.1" y="102" transform="rotate(-90 144.1 102)">VDD</text>
<text x="160.3" y="103.8">DIN</text>
<text x="164.9" y="103.8">DOUT</text>
<text x="165.7" y="107.9" transform="rotate(-90 165.7 107.9)">VSS</text>
<text x="165.7" y="102" transform="rotate(-90 165.7 102)">VDD</text>
<text x="181.9" y="103.8">DIN</text>
<text x="186.5" y="103.8">DOUT</text>
<text x="187.3" y="107.9" transform="rotate(-90 187.3 107.9)">VSS</text>
<text x="187.3" y="102" transform="rotate(-90 187.3 102)">VDD</text>
<text x="203.5" y="103.8">DIN</text>
<text x="208.1" y="103.8">DOUT</text>
<text x="208.9" y="107.9" transform="rotate(-90 208.9 107.9)">VSS</text>
<text x="208.9" y="102" transform="rotate(-90 208.9 102)">VDD</text>
<text x="225" y="103.8">DIN</text>
<text x="229.7" y="103.8">DOUT</text>
<text x="230.5" y="107.9" transform="rotate(-90 230.5 107.9)">VSS</text>
<text x="230.5" y="102" transform="rotate(-90 230.5 102)">VDD</text>
<text x="246.6" y="103.8">DIN</text>
<text x="251.3" y="103.8">DOUT</text>
<text x="252.1" y="107.9" transform="rotate(-90 252.1 107.9)">VSS</text>
<text x="252.1" y="102" transform="rotate(-90 252.1 102)">VDD</text>
<text x="63.1" y="119">D41</text>
<text x="84.7" y="119">D42</text>
<text x="106.3" y="119">D43</text>
<text x="127.9" y="119">D44</text>
<text x="149.5" y="119">D45</text>
<text x="171.1" y="119">D46</text>
<text x="192.7" y="119">D47</text>
<text x="214.3" y="119">D48</text>
<text x="235.9" y="119">D49</text>
<text x="257.5" y="119">D50</text>
<text x="52.3" y="125.3">DIN</text>
<text x="57" y="125.3">DOUT</text>
<text x="57.8" y="123.6" transform="rotate(-90 57.8 123.6)">VDD</text>
<text x="73.9" y="125.3">DIN</text>
<text x="78.6" y="125.3">DOUT</text>
<text x="79.4" y="123.6" transform="rotate(-90 79.4 123.6)">VDD</text>
<text x="95.5" y="125.3">DIN</text>
<text x="100.1" y="125.3">DOUT</text>
<text x="101" y="123.6" transform="rotate(-90 101 123.6)">VDD</text>
<text x="117.1" y="125.3">DIN</text>
<text x="121.7" y="125.3">DOUT</text>
<text x="122.6" y="123.6" transform="rotate(-90 122.6 123.6)">VDD</text>
<text x="138.7" y="125.3">DIN</text>
<text x="143.3" y="125.3">DOUT</text>
<text x="144.1" y="123.6" transform="rotate(-90 144.1 123.6)">VDD</text>
<text x="160.3" y="125.3">DIN</text>
<text x="164.9" y="125.3">DOUT</text>
<text x="165.7" y="123.6" transform="rotate(-90 165.7 123.6)">VDD</text>
<text x="181.9" y="125.3">DIN</text>
<text x="186.5" y="125.3">DOUT</text>
<text x="187.3" y="123.6" transform="rotate(-90 187.3 123.6)">VDD</text>
<text x="203.5" y="125.3">DIN</text>
<text x="208.1" y="125.3">DOUT</text>
<text x="208.9" y="123.6" transform="rotate(-90 208.9 123.6)">VDD</text>
<text x="225" y="125.3">DIN</text>
<text x="229.7" y="125.3">DOUT</text>
<text x="230.5" y="123.6" transform="rotate(-90 230.5 123.6)">VDD</text>
<text x="246.6" y="125.3">DIN</text>
<text x="251.3" y="125.3">DOUT</text>
<text x="252.1" y="123.6" transform="rotate(-90 252.1 123.6)">VDD</text>
<text x="57.8" y="129.5" transform="rotate(-90 57.8 129.5)">VSS</text>
<text x="79.4" y="129.5" transform="rotate(-90 79.4 129.5)">VSS</text>
<text x="101" y="129.5" transform="rotate(-90 101 129.5)">VSS</text>
<text x="122.6" y="129.5" transform="rotate(-90 122.6 129.5)">VSS</text>
<text x="144.1" y="129.5" transform="rotate(-90 144.1 129.5)">VSS</text>
<text x="165.7" y="129.5" transform="rotate(-90 165.7 129.5)">VSS</text>
<text x="187.3" y="129.5" transform="rotate(-90 187.3 129.5)">VSS</text>
<text x="208.9" y="129.5" transform="rotate(-90 208.9 129.5)">VSS</text>
<text x="230.5" y="129.5" transform="rotate(-90 230.5 129.5)">VSS</text>
<text x="252.1" y="129.5" transform="rotate(-90 252.1 129.5)">VSS</text>
<text x="23.8" y="183.8">+5V</text>
<text x="36.1" y="183.8">GND</text>
</g>
<g font-size="1.1" fill="#840000">
<text x="58.3" y="42.9">RGB</text>
<text x="79.8" y="42.9">RGB</text>
<text x="101.4" y="42.9">RGB</text>
<text x="123" y="42.9">RGB</text>
<text x="144.6" y="42.9">RGB</text>
<text x="166.2" y="42.9">RGB</text>
<text x="187.8" y="42.9">RGB</text>
<text x="209.4" y="42.9">RGB</text>
<text x="231" y="42.9">RGB</text>
<text x="252.6" y="42.9">RGB</text>
<text x="58.3" y="64.5">RGB</text>
<text x="79.8" y="64.5">RGB</text>
<text x="101.4" y="64.5">RGB</text>
<text x="123" y="64.5">RGB</text>
<text x="144.6" y="64.5">RGB</text>
<text x="166.2" y="64.5">RGB</text>
<text x="187.8" y="64.5">RGB</text>
<text x="209.4" y="64.5">RGB</text>
<text x="231" y="64.5">RGB</text>
<text x="252.6" y="64.5">RGB</text>
<text x="58.3" y="86.1">RGB</text>
<text x="79.8" y="86.1">RGB</text>
<text x="101.4" y="86.1">RGB</text>
<text x="123" y="86.1">RGB</text>
<text x="144.6" y="86.1">RGB</text>
<text x="166.2" y="86.1">RGB</text>
<text x="187.8" y="86.1">RGB</text>
<text x="209.4" y="86.1">RGB</text>
<text x="231" y="86.1">RGB</text>
<text x="252.6" y="86.1">RGB</text>
<text x="58.3" y="107.7">RGB</text>
<text x="79.8" y="107.7">RGB</text>
<text x="101.4" y="107.7">RGB</text>
<text x="123" y="107.7">RGB</text>
<text x="144.6" y="107.7">RGB</text>
<text x="166.2" y="107.7">RGB</text>
<text x="187.8" y="107.7">RGB</text>
<text x="209.4" y="107.7">RGB</text>
<text x="231" y="107.7">RGB</text>
<text x="252.6" y="107.7">RGB</text>
<text x="58.3" y="129.3">RGB</text>
<text x="79.8" y="129.3">RGB</text>
<text x="101.4" y="129.3">RGB</text>
<text x="123" y="129.3">RGB</text>
<text x="144.6" y="129.3">RGB</text>
<text x="166.2" y="129.3">RGB</text>
<text x="187.8" y="129.3">RGB</text>
<text x="209.4" y="129.3">RGB</text>
<text x="231" y="129.3">RGB</text>
<text x="252.6" y="129.3">RGB</text>
</g>
</svg>
